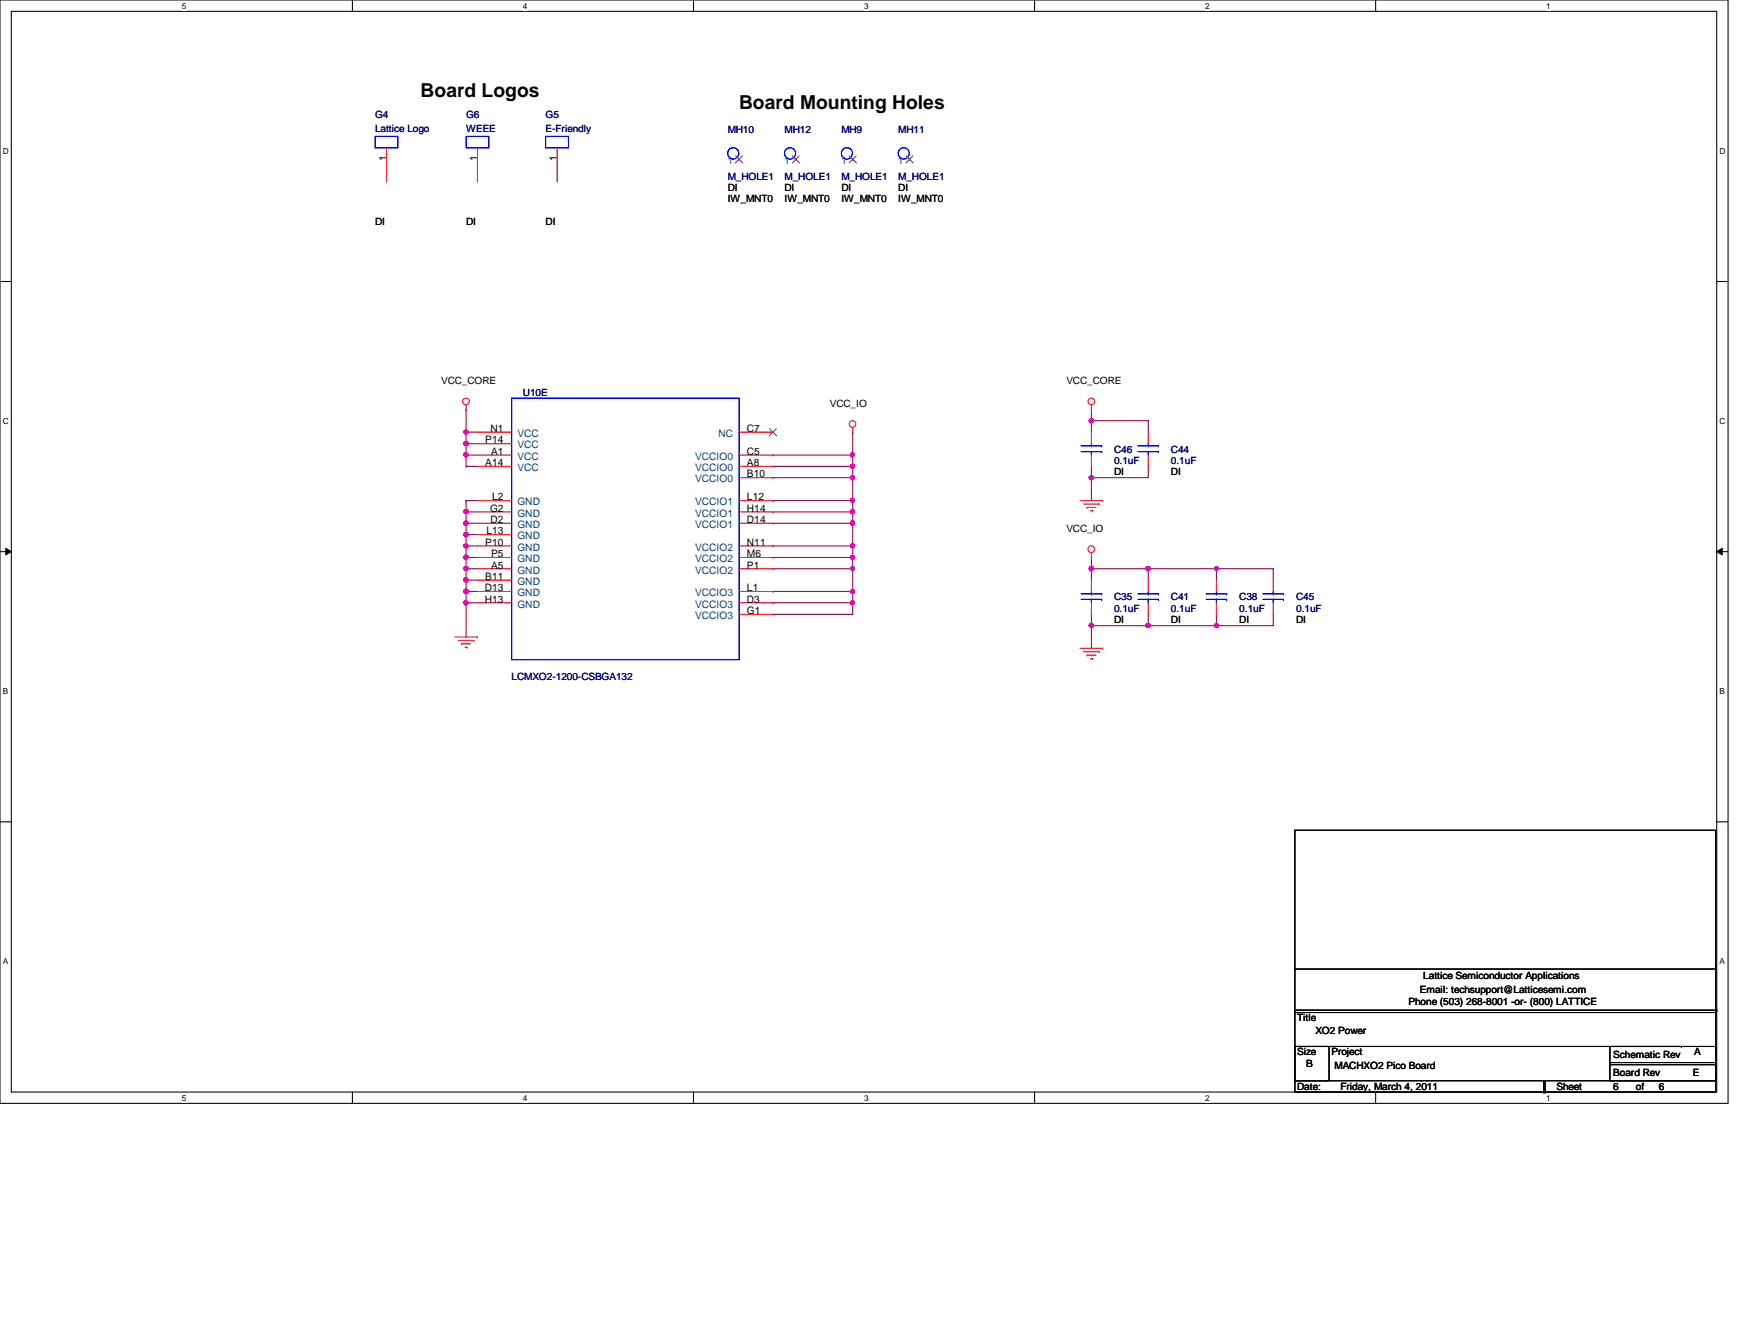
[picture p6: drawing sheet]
<svg xmlns="http://www.w3.org/2000/svg" width="279mm" height="216mm" viewBox="0 0 279 216" stroke-linecap="round" stroke-linejoin="round" font-family="sans-serif">
<path d="M0 0h278v177.4h-278zM1.8 1.8h274.3v173.8h-274.3z" fill="none" stroke="#000" stroke-width=".17"/>
<g fill="#fff">
<path d="M29.3 .2h.7v1.5h-.7z"/>
<path d="M29.3 175.8h.7v1.4h-.7z"/>
</g>
<path d="M56.7 0v1.8M56.7 175.6v1.8" fill="none" stroke="#000" stroke-width=".17"/>
<g fill="#fff">
<path d="M84.1 .2h.7v1.5h-.7z"/>
<path d="M84.1 175.8h.7v1.4h-.7z"/>
</g>
<path d="M111.5 0v1.8M111.5 175.6v1.8" fill="none" stroke="#000" stroke-width=".17"/>
<g fill="#fff">
<path d="M139 .2h.7v1.5h-.7z"/>
<path d="M139 175.8h.7v1.4h-.7z"/>
</g>
<path d="M166.4 0v1.8M166.4 175.6v1.8" fill="none" stroke="#000" stroke-width=".17"/>
<g fill="#fff">
<path d="M193.8 .2h.8v1.5h-.8z"/>
<path d="M193.8 175.8h.8v1.4h-.8z"/>
</g>
<path d="M221.3 0v1.8M221.3 175.6v1.8" fill="none" stroke="#000" stroke-width=".17"/>
<g fill="#fff">
<path d="M248.7 .2h.7v1.5h-.7z"/>
<path d="M248.7 175.8h.7v1.4h-.7z"/>
<path d="M.5 23.5h.9v1.5h-.9z"/>
<path d="M276.6 23.5h.9v1.5h-.9z"/>
<path d="M.5 67h.9v1.5h-.9z"/>
<path d="M276.6 67h.9v1.5h-.9z"/>
</g>
<path d="M0 45.3h1.8M276.1 45.3h1.9" fill="none" stroke="#000" stroke-width=".17"/>
<g fill="#fff">
<path d="M.5 110.4h.8v1.5h-.8z"/>
<path d="M276.6 110.4h.9v1.5h-.9z"/>
</g>
<path d="M0 88.7h1.8M276.1 88.7h1.9" fill="none" stroke="#000" stroke-width=".17"/>
<path d="M.9 88.1l.9 .6-.9 .5zM276.1 88.7l.9-.6v1.1z" fill="#000"/>
<path d="M.9 88.1l.9 .6-.9 .5zM276.1 88.7l.9-.6v1.1z" fill="none" stroke="#000" stroke-width=".16"/>
<g fill="#fff">
<path d="M.5 153.8h.8v1.5h-.8z"/>
<path d="M276.6 153.8h.9v1.5h-.9z"/>
</g>
<path d="M0 132.1h1.8M276.1 132.1h1.9" fill="none" stroke="#000" stroke-width=".17"/>
<path d="M175.6 100.6h.1M175.6 100.6h9.1" fill="none" stroke="#800040" stroke-width=".17"/>
<circle cx="175.5" cy="100.5" r=".36" fill="#f0f"/>
<circle cx="175.5" cy="100.5" r=".36" fill="none" stroke="#f0f" stroke-width=".17"/>
<path d="M175.6 98.8h.1M175.6 91.4h.1M175.6 91.4v1.9M175.6 98.8v5.4M175.6 91.4h9.1M175.6 100.6h.1" fill="none" stroke="#800040" stroke-width=".17"/>
<circle cx="175.5" cy="91.4" r=".36" fill="#f0f"/>
<circle cx="175.5" cy="91.4" r=".36" fill="none" stroke="#f0f" stroke-width=".17"/>
<path d="M184.7 98.8h.1M184.7 91.4h.1M184.7 91.4v1.9M184.7 98.8v1.8" fill="none" stroke="#800040" stroke-width=".17"/>
<circle cx="184.7" cy="91.4" r=".36" fill="#f0f"/>
<circle cx="184.7" cy="91.4" r=".36" fill="none" stroke="#f0f" stroke-width=".17"/>
<path d="M175.6 76.8h.1M175.6 76.8h9.1M175.6 89.6h.1M175.6 89.6v1.8" fill="none" stroke="#800040" stroke-width=".17"/>
<circle cx="175.5" cy="76.8" r=".36" fill="#f0f"/>
<circle cx="175.5" cy="76.8" r=".36" fill="none" stroke="#f0f" stroke-width=".17"/>
<path d="M175.6 75h.1M175.6 67.6h.1M175.6 76.8h.1M175.6 67.6v1.9M175.6 75v5.5M175.6 67.6h9.1" fill="none" stroke="#800040" stroke-width=".17"/>
<circle cx="175.5" cy="67.6" r=".36" fill="#f0f"/>
<circle cx="175.5" cy="67.6" r=".36" fill="none" stroke="#f0f" stroke-width=".17"/>
<path d="M175.6 65.8h.1M175.6 65.8v1.8M184.7 75h.1M184.7 67.6h.1M184.7 67.6v1.9M184.7 75v1.8M195.7 98.8h.1M195.7 98.8v1.8M195.7 100.6h.1M195.7 100.6h9.1" fill="none" stroke="#800040" stroke-width=".17"/>
<circle cx="195.7" cy="100.5" r=".34" fill="#f0f"/>
<circle cx="195.7" cy="100.5" r=".34" fill="none" stroke="#f0f" stroke-width=".17"/>
<path d="M184.7 91.4h20.1M195.7 91.4h.1M195.7 91.4v1.9M204.8 98.8h.1M204.8 91.4h.1M204.8 91.4v1.9M204.8 98.8v1.8" fill="none" stroke="#800040" stroke-width=".17"/>
<circle cx="195.7" cy="91.4" r=".34" fill="#f0f"/>
<circle cx="195.7" cy="91.4" r=".34" fill="none" stroke="#f0f" stroke-width=".17"/>
<path d="M184.7 100.6h11M195.7 100.6h.1" fill="none" stroke="#800040" stroke-width=".17"/>
<circle cx="184.7" cy="100.5" r=".36" fill="#f0f"/>
<circle cx="184.7" cy="100.5" r=".36" fill="none" stroke="#f0f" stroke-width=".17"/>
<path d="M75 75h.1M75 73.2h.1M75 75h1.8M75 73.2v1.8" fill="none" stroke="#800040" stroke-width=".17"/>
<circle cx="75" cy="73.1" r=".36" fill="#f0f"/>
<circle cx="75" cy="73.1" r=".36" fill="none" stroke="#f0f" stroke-width=".17"/>
<path d="M75 69.5h.1M75 65.8h.1M75 71.3h.1M75 69.5h1.8M75 65.8v5.5M75 71.3h1.8" fill="none" stroke="#800040" stroke-width=".17"/>
<circle cx="75" cy="69.5" r=".36" fill="#f0f"/>
<circle cx="75" cy="69.5" r=".36" fill="none" stroke="#f0f" stroke-width=".17"/>
<path d="M75 73.2h.1M75 71.3h.1M75 73.2h1.8M75 71.3v1.9" fill="none" stroke="#800040" stroke-width=".17"/>
<circle cx="75" cy="71.3" r=".36" fill="#f0f"/>
<circle cx="75" cy="71.3" r=".36" fill="none" stroke="#f0f" stroke-width=".17"/>
<path d="M75 80.5h.1M75 84.1h.1M75 80.5v1.8M75 84.1v1.8M75 84.1h1.8" fill="none" stroke="#800040" stroke-width=".17"/>
<circle cx="74.9" cy="84.1" r=".37" fill="#f0f"/>
<circle cx="74.9" cy="84.1" r=".37" fill="none" stroke="#f0f" stroke-width=".17"/>
<path d="M75 85.9h.1M75 85.9h1.8" fill="none" stroke="#800040" stroke-width=".17"/>
<circle cx="75" cy="85.9" r=".36" fill="#f0f"/>
<circle cx="75" cy="85.9" r=".36" fill="none" stroke="#f0f" stroke-width=".17"/>
<path d="M75 87.8h.1M75 87.8v1.8M75 87.8h1.8" fill="none" stroke="#800040" stroke-width=".17"/>
<circle cx="75" cy="87.8" r=".36" fill="#f0f"/>
<circle cx="75" cy="87.8" r=".36" fill="none" stroke="#f0f" stroke-width=".17"/>
<path d="M75 89.6h.1M75 89.6h1.8" fill="none" stroke="#800040" stroke-width=".17"/>
<circle cx="75" cy="89.6" r=".36" fill="#f0f"/>
<circle cx="75" cy="89.6" r=".36" fill="none" stroke="#f0f" stroke-width=".17"/>
<path d="M75 89.6h.1M75 91.4h.1M75 89.6v1.8M75 91.4h1.8" fill="none" stroke="#800040" stroke-width=".17"/>
<circle cx="75" cy="91.4" r=".36" fill="#f0f"/>
<circle cx="75" cy="91.4" r=".36" fill="none" stroke="#f0f" stroke-width=".17"/>
<path d="M75 91.4h.1M75 93.3h.1M75 91.4v1.9M75 93.3h1.8" fill="none" stroke="#800040" stroke-width=".17"/>
<circle cx="74.9" cy="93.2" r=".37" fill="#f0f"/>
<circle cx="74.9" cy="93.2" r=".37" fill="none" stroke="#f0f" stroke-width=".17"/>
<path d="M75 93.3h.1M75 95.1h.1M75 93.3v1.8M75 95.1h1.8" fill="none" stroke="#800040" stroke-width=".17"/>
<circle cx="75" cy="95.1" r=".36" fill="#f0f"/>
<circle cx="75" cy="95.1" r=".36" fill="none" stroke="#f0f" stroke-width=".17"/>
<path d="M75 96.9h.1M75 96.9v5.5" fill="none" stroke="#800040" stroke-width=".17"/>
<circle cx="75" cy="96.9" r=".36" fill="#f0f"/>
<circle cx="75" cy="96.9" r=".36" fill="none" stroke="#f0f" stroke-width=".17"/>
<path d="M75 96.9h.1M75 82.3h.1M75 80.5h.1M75 96.9h1.8M75 82.3h1.8M75 80.5h1.8M75 82.3v1.8" fill="none" stroke="#800040" stroke-width=".17"/>
<circle cx="75" cy="82.2" r=".36" fill="#f0f"/>
<circle cx="75" cy="82.2" r=".36" fill="none" stroke="#f0f" stroke-width=".17"/>
<path d="M75 95.1h.1M75 95.1v1.8" fill="none" stroke="#800040" stroke-width=".17"/>
<circle cx="75" cy="95.1" r=".36" fill="#f0f"/>
<circle cx="75" cy="95.1" r=".36" fill="none" stroke="#f0f" stroke-width=".17"/>
<path d="M75 85.9h.1M75 85.9v1.9" fill="none" stroke="#800040" stroke-width=".17"/>
<circle cx="75" cy="85.9" r=".36" fill="#f0f"/>
<circle cx="75" cy="85.9" r=".36" fill="none" stroke="#f0f" stroke-width=".17"/>
<path d="M124.3 80.5h.1M124.3 80.5h12.9M137.2 80.5h.1M137.2 80.5v1.8" fill="none" stroke="#800040" stroke-width=".17"/>
<circle cx="137.1" cy="82.2" r=".34" fill="#f0f"/>
<circle cx="137.1" cy="82.2" r=".34" fill="none" stroke="#f0f" stroke-width=".17"/>
<circle cx="137.1" cy="80.4" r=".34" fill="#f0f"/>
<circle cx="137.1" cy="80.4" r=".34" fill="none" stroke="#f0f" stroke-width=".17"/>
<path d="M124.3 73.2h.1M124.3 75h.1M124.3 73.2h12.9M137.2 69.5h.1M137.2 73.2h.1M137.2 69.5v5.5h-12.9" fill="none" stroke="#800040" stroke-width=".17"/>
<circle cx="137.1" cy="73.1" r=".34" fill="#f0f"/>
<circle cx="137.1" cy="73.1" r=".34" fill="none" stroke="#f0f" stroke-width=".17"/>
<path d="M124.3 76.8h.1M137.2 75h.1M137.2 75v1.8h-12.9" fill="none" stroke="#800040" stroke-width=".17"/>
<circle cx="137.1" cy="74.9" r=".35" fill="#f0f"/>
<circle cx="137.1" cy="74.9" r=".35" fill="none" stroke="#f0f" stroke-width=".17"/>
<path d="M124.3 87.8h.1M124.3 82.3h.1M124.3 87.8h12.9M124.3 82.3h12.9" fill="none" stroke="#800040" stroke-width=".17"/>
<circle cx="137.1" cy="82.2" r=".34" fill="#f0f"/>
<circle cx="137.1" cy="82.2" r=".34" fill="none" stroke="#f0f" stroke-width=".17"/>
<path d="M124.3 84.1h.1M124.3 84.1h12.9M137.2 82.3h.1M137.2 84.1h.1M137.2 82.3v5.5" fill="none" stroke="#800040" stroke-width=".17"/>
<circle cx="137.1" cy="87.8" r=".34" fill="#f0f"/>
<circle cx="137.1" cy="87.8" r=".34" fill="none" stroke="#f0f" stroke-width=".17"/>
<circle cx="137.1" cy="84.1" r=".35" fill="#f0f"/>
<circle cx="137.1" cy="84.1" r=".35" fill="none" stroke="#f0f" stroke-width=".17"/>
<path d="M124.3 89.6h.1M124.3 89.6h12.9" fill="none" stroke="#800040" stroke-width=".17"/>
<circle cx="137.1" cy="89.6" r=".34" fill="#f0f"/>
<circle cx="137.1" cy="89.6" r=".34" fill="none" stroke="#f0f" stroke-width=".17"/>
<path d="M137.2 76.8h.1M137.2 76.8v3.7M137.2 87.8h.1M137.2 87.8v1.8" fill="none" stroke="#800040" stroke-width=".17"/>
<circle cx="137.1" cy="76.8" r=".34" fill="#f0f"/>
<circle cx="137.1" cy="76.8" r=".34" fill="none" stroke="#f0f" stroke-width=".17"/>
<path d="M124.3 91.4h.1M124.3 95.1h.1M124.3 96.9h.1M124.3 95.1h12.9M124.3 96.9h12.9M137.2 89.6h.1M137.2 89.6v1.8h-12.9" fill="none" stroke="#800040" stroke-width=".17"/>
<circle cx="137.1" cy="96.9" r=".34" fill="#f0f"/>
<circle cx="137.1" cy="96.9" r=".34" fill="none" stroke="#f0f" stroke-width=".17"/>
<path d="M124.3 98.8h.1M137.2 95.1h.1M137.2 96.9h.1M137.2 91.4h.1M137.2 91.4v7.4h-12.9" fill="none" stroke="#800040" stroke-width=".17"/>
<circle cx="137.1" cy="95.1" r=".34" fill="#f0f"/>
<circle cx="137.1" cy="95.1" r=".34" fill="none" stroke="#f0f" stroke-width=".17"/>
<circle cx="137.1" cy="91.4" r=".34" fill="#f0f"/>
<circle cx="137.1" cy="91.4" r=".34" fill="none" stroke="#f0f" stroke-width=".17"/>
<g fill="none" stroke="#f00" stroke-width=".17">
<path d="M62.2 23.7v5.6M76.8 23.7v5.6M89.6 23.7v5.6M118.9 25.6h.1M128 25.6h.1M137.2 25.6h.1M146.3 25.6h.1M75 65.8h.1M75 65.1v.7M76.8 71.3h5.5M76.8 73.2h5.5M76.8 69.5h5.5"/>
<path d="M76.8 75h5.5M118.9 73.2h5.4M118.9 69.5h5.4M118.9 75h5.4M118.9 76.8h5.4M137.2 69.5h.1M137.2 68.7v.8M175.6 65.8h.1M175.6 65.1v.7M175.6 69.5v1.8M175.6 73.2v1.8M184.7 69.5v1.8"/>
<path d="M184.7 73.2v1.8M76.8 80.5h5.5M76.8 82.3h5.5M76.8 84.1h5.5M76.8 93.3h5.5M76.8 95.1h5.5M76.8 96.9h5.5M76.8 91.4h5.5M76.8 85.9h5.5M76.8 87.8h5.5M76.8 89.6h5.5M118.9 80.5h5.4"/>
<path d="M118.9 82.3h5.4M118.9 84.1h5.4M118.9 95.1h5.4M118.9 96.9h5.4M118.9 91.4h5.4M118.9 87.8h5.4M118.9 89.6h5.4M118.9 98.8h5.4M173.7 80.5h3.7M174.3 81h2.5M174.8 81.6h.1M174.8 81.6h1.5"/>
<path d="M175.4 82.1h.3M175.6 89.6h.1M175.6 88.9v.7M175.6 93.3v1.8M175.6 96.9v1.9M175.7 82.1h.1M176.8 81h.1M177.4 80.5h.1M184.7 93.3v1.8M184.7 96.9v1.9M195.7 93.3v1.8M195.7 96.9v1.9"/>
<path d="M204.8 93.3v1.8M204.8 96.9v1.9M73.2 102.4h3.6M73.7 103h2.5M74.3 103.5h.1M74.3 103.5h1.4M74.8 104.1h.3M75.1 104.1h.1M76.2 103h.1M76.8 102.4h.1M173.7 104.2h3.7M174.3 104.8h2.5"/>
<path d="M174.8 105.3h.1M174.8 105.3h1.5M175.4 105.9h.3M175.7 105.9h.1M176.8 104.8h.1M177.4 104.2h.1"/>
<circle cx="74.9" cy="64.5" r=".54"/>
<circle cx="137.1" cy="68.2" r=".54"/>
<circle cx="175.5" cy="64.5" r=".54"/>
<circle cx="175.5" cy="88.3" r=".54"/>
</g>
<g fill="none" stroke="#000" stroke-width=".17">
<path d="M208.3 133.5h67.7v42.1h-67.7zM208.3 155.8h67.7M276 155.8h.1M208.3 168.2h5.5v5.5h-5.5zM208.3 173.7h67.7M208.3 162.8h67.7M208.3 168.2h62.2M208.5 162.4h67.6M248.3 175.6h.1M248.3 173.7v1.9M248.5 175.6h.1M248.5 173.7v1.9"/>
<path d="M259 168.2h17v5.5h-17zM259 171.2h17M259 170.8h17M270.5 168.2h.1M276 173.7h.1M276 162.8h.1M276 171.2h.1M276 170.8h.1M276.1 162.4h.1"/>
</g>
<g fill="none" stroke="#00f" stroke-width=".17">
<path d="M60.3 21.9h3.7v1.8h-3.7zM75 21.9h3.6v1.8h-3.6zM87.8 21.9h3.6v1.8h-3.6zM82.3 64h36.6v42h-36.6zM173.9 72.6h3.3M173.9 71.7h3.3M175.6 71.7h.1M175.6 72.6h.1M175.6 71.3v.4M175.6 72.6v.6M177.2 72.6h.1M177.2 71.7h.1"/>
<path d="M183 72.6h3.4M183 71.7h3.4M184.7 71.7h.1M184.7 72.6h.1M184.7 71.3v.4M184.7 72.6v.6M186.4 72.6h.1M186.4 71.7h.1M173.9 96.4h3.3M173.9 95.5h3.3M175.6 95.5h.1M175.6 96.4h.1"/>
<path d="M175.6 95.1v.4M175.6 96.4v.5M177.2 96.4h.1M177.2 95.5h.1M183 96.4h3.4M183 95.5h3.4M184.7 95.5h.1M184.7 96.4h.1M184.7 95.1v.4M184.7 96.4v.5M186.4 96.4h.1M186.4 95.5h.1"/>
<path d="M194 96.4h3.3M194 95.5h3.3M195.7 95.5h.1M195.7 96.4h.1M195.7 95.1v.4M195.7 96.4v.5M197.3 96.4h.1M197.3 95.5h.1M203.2 96.4h3.3M203.2 95.5h3.3M204.8 95.5h.1M204.8 96.4h.1"/>
<path d="M204.8 95.1v.4M204.8 96.4v.5M206.5 96.4h.1M206.5 95.5h.1"/>
<circle cx="117.9" cy="24.6" r=".9"/>
<circle cx="127.1" cy="24.6" r=".9"/>
<circle cx="136.2" cy="24.6" r=".9"/>
<circle cx="145.4" cy="24.6" r=".9"/>
</g>
<path d="M118.3 25.1l1.2 1.1M119.4 25.1l-1.1 1.1M127.5 25.1l1.1 1.1M128.6 25.1l-1.2 1.1M136.6 25.1l1.2 1.1M137.7 25.1l-1.1 1.1M145.8 25.1l1.1 1.1M146.9 25.1l-1.2 1.1M123.8 68.9l1.1 1.2M124.9 68.9l-1.2 1.2" fill="none" stroke="#804000" stroke-width=".16"/>
<circle cx="175.5" cy="100.5" r=".36" fill="#f0f"/>
<circle cx="175.5" cy="100.5" r=".36" fill="none" stroke="#f0f" stroke-width=".17"/>
<circle cx="175.5" cy="91.4" r=".36" fill="#f0f"/>
<circle cx="175.5" cy="91.4" r=".36" fill="none" stroke="#f0f" stroke-width=".17"/>
<circle cx="184.7" cy="91.4" r=".36" fill="#f0f"/>
<circle cx="184.7" cy="91.4" r=".36" fill="none" stroke="#f0f" stroke-width=".17"/>
<circle cx="175.5" cy="76.8" r=".36" fill="#f0f"/>
<circle cx="175.5" cy="76.8" r=".36" fill="none" stroke="#f0f" stroke-width=".17"/>
<circle cx="175.5" cy="67.6" r=".36" fill="#f0f"/>
<circle cx="175.5" cy="67.6" r=".36" fill="none" stroke="#f0f" stroke-width=".17"/>
<circle cx="195.7" cy="100.5" r=".34" fill="#f0f"/>
<circle cx="195.7" cy="100.5" r=".34" fill="none" stroke="#f0f" stroke-width=".17"/>
<circle cx="195.7" cy="91.4" r=".34" fill="#f0f"/>
<circle cx="195.7" cy="91.4" r=".34" fill="none" stroke="#f0f" stroke-width=".17"/>
<circle cx="184.7" cy="100.5" r=".36" fill="#f0f"/>
<circle cx="184.7" cy="100.5" r=".36" fill="none" stroke="#f0f" stroke-width=".17"/>
<circle cx="75" cy="73.1" r=".36" fill="#f0f"/>
<circle cx="75" cy="73.1" r=".36" fill="none" stroke="#f0f" stroke-width=".17"/>
<circle cx="75" cy="69.5" r=".36" fill="#f0f"/>
<circle cx="75" cy="69.5" r=".36" fill="none" stroke="#f0f" stroke-width=".17"/>
<circle cx="75" cy="71.3" r=".36" fill="#f0f"/>
<circle cx="75" cy="71.3" r=".36" fill="none" stroke="#f0f" stroke-width=".17"/>
<circle cx="74.9" cy="84.1" r=".37" fill="#f0f"/>
<circle cx="74.9" cy="84.1" r=".37" fill="none" stroke="#f0f" stroke-width=".17"/>
<circle cx="75" cy="85.9" r=".36" fill="#f0f"/>
<circle cx="75" cy="85.9" r=".36" fill="none" stroke="#f0f" stroke-width=".17"/>
<circle cx="75" cy="87.8" r=".36" fill="#f0f"/>
<circle cx="75" cy="87.8" r=".36" fill="none" stroke="#f0f" stroke-width=".17"/>
<circle cx="75" cy="89.6" r=".36" fill="#f0f"/>
<circle cx="75" cy="89.6" r=".36" fill="none" stroke="#f0f" stroke-width=".17"/>
<circle cx="75" cy="91.4" r=".36" fill="#f0f"/>
<circle cx="75" cy="91.4" r=".36" fill="none" stroke="#f0f" stroke-width=".17"/>
<circle cx="74.9" cy="93.2" r=".37" fill="#f0f"/>
<circle cx="74.9" cy="93.2" r=".37" fill="none" stroke="#f0f" stroke-width=".17"/>
<circle cx="75" cy="95.1" r=".36" fill="#f0f"/>
<circle cx="75" cy="95.1" r=".36" fill="none" stroke="#f0f" stroke-width=".17"/>
<circle cx="75" cy="96.9" r=".36" fill="#f0f"/>
<circle cx="75" cy="96.9" r=".36" fill="none" stroke="#f0f" stroke-width=".17"/>
<circle cx="75" cy="82.2" r=".36" fill="#f0f"/>
<circle cx="75" cy="82.2" r=".36" fill="none" stroke="#f0f" stroke-width=".17"/>
<circle cx="75" cy="95.1" r=".36" fill="#f0f"/>
<circle cx="75" cy="95.1" r=".36" fill="none" stroke="#f0f" stroke-width=".17"/>
<circle cx="75" cy="85.9" r=".36" fill="#f0f"/>
<circle cx="75" cy="85.9" r=".36" fill="none" stroke="#f0f" stroke-width=".17"/>
<circle cx="137.1" cy="82.2" r=".34" fill="#f0f"/>
<circle cx="137.1" cy="82.2" r=".34" fill="none" stroke="#f0f" stroke-width=".17"/>
<circle cx="137.1" cy="80.4" r=".34" fill="#f0f"/>
<circle cx="137.1" cy="80.4" r=".34" fill="none" stroke="#f0f" stroke-width=".17"/>
<circle cx="137.1" cy="73.1" r=".34" fill="#f0f"/>
<circle cx="137.1" cy="73.1" r=".34" fill="none" stroke="#f0f" stroke-width=".17"/>
<circle cx="137.1" cy="74.9" r=".35" fill="#f0f"/>
<circle cx="137.1" cy="74.9" r=".35" fill="none" stroke="#f0f" stroke-width=".17"/>
<circle cx="137.1" cy="82.2" r=".34" fill="#f0f"/>
<circle cx="137.1" cy="82.2" r=".34" fill="none" stroke="#f0f" stroke-width=".17"/>
<circle cx="137.1" cy="87.8" r=".34" fill="#f0f"/>
<circle cx="137.1" cy="87.8" r=".34" fill="none" stroke="#f0f" stroke-width=".17"/>
<circle cx="137.1" cy="84.1" r=".35" fill="#f0f"/>
<circle cx="137.1" cy="84.1" r=".35" fill="none" stroke="#f0f" stroke-width=".17"/>
<circle cx="137.1" cy="89.6" r=".34" fill="#f0f"/>
<circle cx="137.1" cy="89.6" r=".34" fill="none" stroke="#f0f" stroke-width=".17"/>
<circle cx="137.1" cy="76.8" r=".34" fill="#f0f"/>
<circle cx="137.1" cy="76.8" r=".34" fill="none" stroke="#f0f" stroke-width=".17"/>
<circle cx="137.1" cy="96.9" r=".34" fill="#f0f"/>
<circle cx="137.1" cy="96.9" r=".34" fill="none" stroke="#f0f" stroke-width=".17"/>
<circle cx="137.1" cy="95.1" r=".34" fill="#f0f"/>
<circle cx="137.1" cy="95.1" r=".34" fill="none" stroke="#f0f" stroke-width=".17"/>
<circle cx="137.1" cy="91.4" r=".34" fill="#f0f"/>
<circle cx="137.1" cy="91.4" r=".34" fill="none" stroke="#f0f" stroke-width=".17"/>
<g font-size="3.1">
<text x="67.6" y="15.7">Board Logos</text>
<text x="118.9" y="17.5">Board Mounting Holes</text>
</g>
<g font-size="1.7">
<text x="62.1" y="25.9" transform="rotate(-90 62.1 25.9)">1</text>
<text x="76.8" y="25.9" transform="rotate(-90 76.8 25.9)">1</text>
<text x="89.6" y="25.9" transform="rotate(-90 89.6 25.9)">1</text>
<text x="78.1" y="71.3">P14</text>
<text x="78.9" y="69.4">N1</text>
<text x="120.1" y="69.4">C7</text>
<text x="78.1" y="74.9">A14</text>
<text x="79" y="73.1">A1</text>
<text x="120.1" y="73.1">C5</text>
<text x="120.1" y="74.9">A8</text>
<text x="120.1" y="76.8">B10</text>
<text x="78.8" y="82.3">G2</text>
<text x="79.2" y="80.4">L2</text>
<text x="120.1" y="80.4">L12</text>
<text x="120.1" y="82.3">H14</text>
<text x="78.1" y="87.7">P10</text>
<text x="78.2" y="85.9">L13</text>
<text x="78.9" y="84.1">D2</text>
<text x="79" y="89.6">P5</text>
<text x="120.1" y="84.1">D14</text>
<text x="120.1" y="87.7">N11</text>
<text x="120.1" y="89.6">M6</text>
<text x="78" y="95">D13</text>
<text x="78.1" y="93.2">B11</text>
<text x="79" y="91.4">A5</text>
<text x="120.1" y="91.4">P1</text>
<text x="120.1" y="95">L1</text>
<text x="78" y="96.9">H13</text>
<text x="120.1" y="96.9">D3</text>
<text x="120.1" y="98.7">G1</text>
</g>
<g font-size="1.7" fill="#004080">
<text x="117" y="26.4">1</text>
<text x="126.2" y="26.4">1</text>
<text x="135.3" y="26.4">1</text>
<text x="144.4" y="26.4">1</text>
<text x="83.2" y="70.2">VCC</text>
<text x="115.6" y="70.2">NC</text>
<text x="83.2" y="72.1">VCC</text>
<text x="83.2" y="73.9">VCC</text>
<text x="83.2" y="75.7">VCC</text>
<text x="111.8" y="73.9">VCCIO0</text>
<text x="111.8" y="75.7">VCCIO0</text>
<text x="111.8" y="77.6">VCCIO0</text>
<text x="83.2" y="81.2">GND</text>
<text x="83.2" y="83.1">GND</text>
<text x="111.8" y="81.2">VCCIO1</text>
<text x="111.8" y="83.1">VCCIO1</text>
<text x="83.2" y="84.9">GND</text>
<text x="83.2" y="86.7">GND</text>
<text x="83.2" y="88.5">GND</text>
<text x="111.8" y="84.9">VCCIO1</text>
<text x="111.8" y="88.5">VCCIO2</text>
<text x="83.2" y="94">GND</text>
<text x="83.2" y="95.8">GND</text>
<text x="83.2" y="92.2">GND</text>
<text x="83.2" y="90.4">GND</text>
<text x="111.8" y="90.4">VCCIO2</text>
<text x="111.8" y="92.2">VCCIO2</text>
<text x="111.8" y="95.8">VCCIO3</text>
<text x="83.2" y="97.7">GND</text>
<text x="111.8" y="97.7">VCCIO3</text>
<text x="111.8" y="99.5">VCCIO3</text>
</g>
<g font-size="1.6" fill="#000080">
<text x="60.3" y="19">G4</text>
<text x="60.3" y="21.2">Lattice Logo</text>
<text x="75" y="19">G6</text>
<text x="75" y="21.2">WEEE</text>
<text x="87.8" y="19">G5</text>
<text x="87.8" y="21.2">E-Friendly</text>
<text x="117.1" y="21.4">MH10</text>
<text x="126.2" y="21.4">MH12</text>
<text x="135.3" y="21.4">MH9</text>
<text x="144.5" y="21.4">MH11</text>
<text x="117.1" y="28.9">M_HOLE1</text>
<text x="126.2" y="28.9">M_HOLE1</text>
<text x="135.3" y="28.9">M_HOLE1</text>
<text x="144.5" y="28.9">M_HOLE1</text>
<text x="84.1" y="63.6">U10E</text>
<text x="179.2" y="72.8">C46</text>
<text x="179.2" y="74.6">0.1uF</text>
<text x="188.3" y="72.8">C44</text>
<text x="188.3" y="74.6">0.1uF</text>
<text x="179.2" y="96.5">C35</text>
<text x="179.2" y="98.3">0.1uF</text>
<text x="188.3" y="96.5">C41</text>
<text x="188.3" y="98.3">0.1uF</text>
<text x="199.3" y="96.5">C38</text>
<text x="199.3" y="98.3">0.1uF</text>
<text x="208.5" y="96.5">C45</text>
<text x="208.5" y="98.3">0.1uF</text>
<text x="82.3" y="109.3">LCMXO2-1200-CSBGA132</text>
</g>
<g font-size="1.6">
<text x="117.1" y="30.7">DI</text>
<text x="117.1" y="32.5">IW_MNT0</text>
<text x="126.2" y="30.7">DI</text>
<text x="126.2" y="32.5">IW_MNT0</text>
<text x="135.3" y="30.7">DI</text>
<text x="135.3" y="32.5">IW_MNT0</text>
<text x="144.5" y="30.7">DI</text>
<text x="144.5" y="32.5">IW_MNT0</text>
<text x="60.3" y="36.2">DI</text>
<text x="75" y="36.2">DI</text>
<text x="87.8" y="36.2">DI</text>
<text x="71" y="61.8">VCC_CORE</text>
<text x="133.5" y="65.4">VCC_IO</text>
<text x="171.5" y="61.8">VCC_CORE</text>
<text x="179.2" y="76.4">DI</text>
<text x="188.3" y="76.4">DI</text>
<text x="171.5" y="85.6">VCC_IO</text>
<text x="179.2" y="100.2">DI</text>
<text x="188.3" y="100.2">DI</text>
<text x="199.3" y="100.2">DI</text>
<text x="208.5" y="100.2">DI</text>
<text x="226.6" y="161.6">Phone (503) 268-8001 -or- (800) LATTICE</text>
<text x="228.4" y="159.6">Email: techsupport@Latticesemi.com</text>
<text x="228.9" y="157.4">Lattice Semiconductor Applications</text>
<text x="208.7" y="164.2">Title</text>
<text x="211.6" y="166.2">XO2 Power</text>
<text x="208.7" y="169.7">Size</text>
<text x="210.1" y="171.5">B</text>
<text x="214.2" y="169.7">Project</text>
<text x="214.7" y="171.9">MACHXO2 Pico Board</text>
<text x="259.5" y="173">Board Rev</text>
<text x="259.5" y="170.1">Schematic Rev</text>
<text x="272.3" y="173">E</text>
<text x="272.5" y="169.7">A</text>
<text x="208.7" y="175.2">Date:</text>
<text x="215.6" y="175.2">Friday, March 4, 2011</text>
<text x="250.4" y="175.2">Sheet</text>
<text x="259.5" y="175.2">6</text>
<text x="263.1" y="175.2">of</text>
<text x="266.8" y="175.2">6</text>
</g>
<g font-size="1.3">
<text x="29.3" y="1.4">5</text>
<text x="84.1" y="1.4">4</text>
<text x="139" y="1.4">3</text>
<text x="193.8" y="1.4">2</text>
<text x="248.7" y="1.4">1</text>
<text x=".5" y="24.7">D</text>
<text x="276.6" y="24.7">D</text>
<text x=".5" y="68.2">C</text>
<text x="276.6" y="68.2">C</text>
<text x=".5" y="111.6">B</text>
<text x="276.6" y="111.6">B</text>
<text x=".5" y="155">A</text>
<text x="276.6" y="155">A</text>
<text x="29.3" y="177">5</text>
<text x="84.1" y="177">4</text>
<text x="139" y="177">3</text>
<text x="193.8" y="177">2</text>
<text x="248.7" y="177">1</text>
</g>
</svg>
